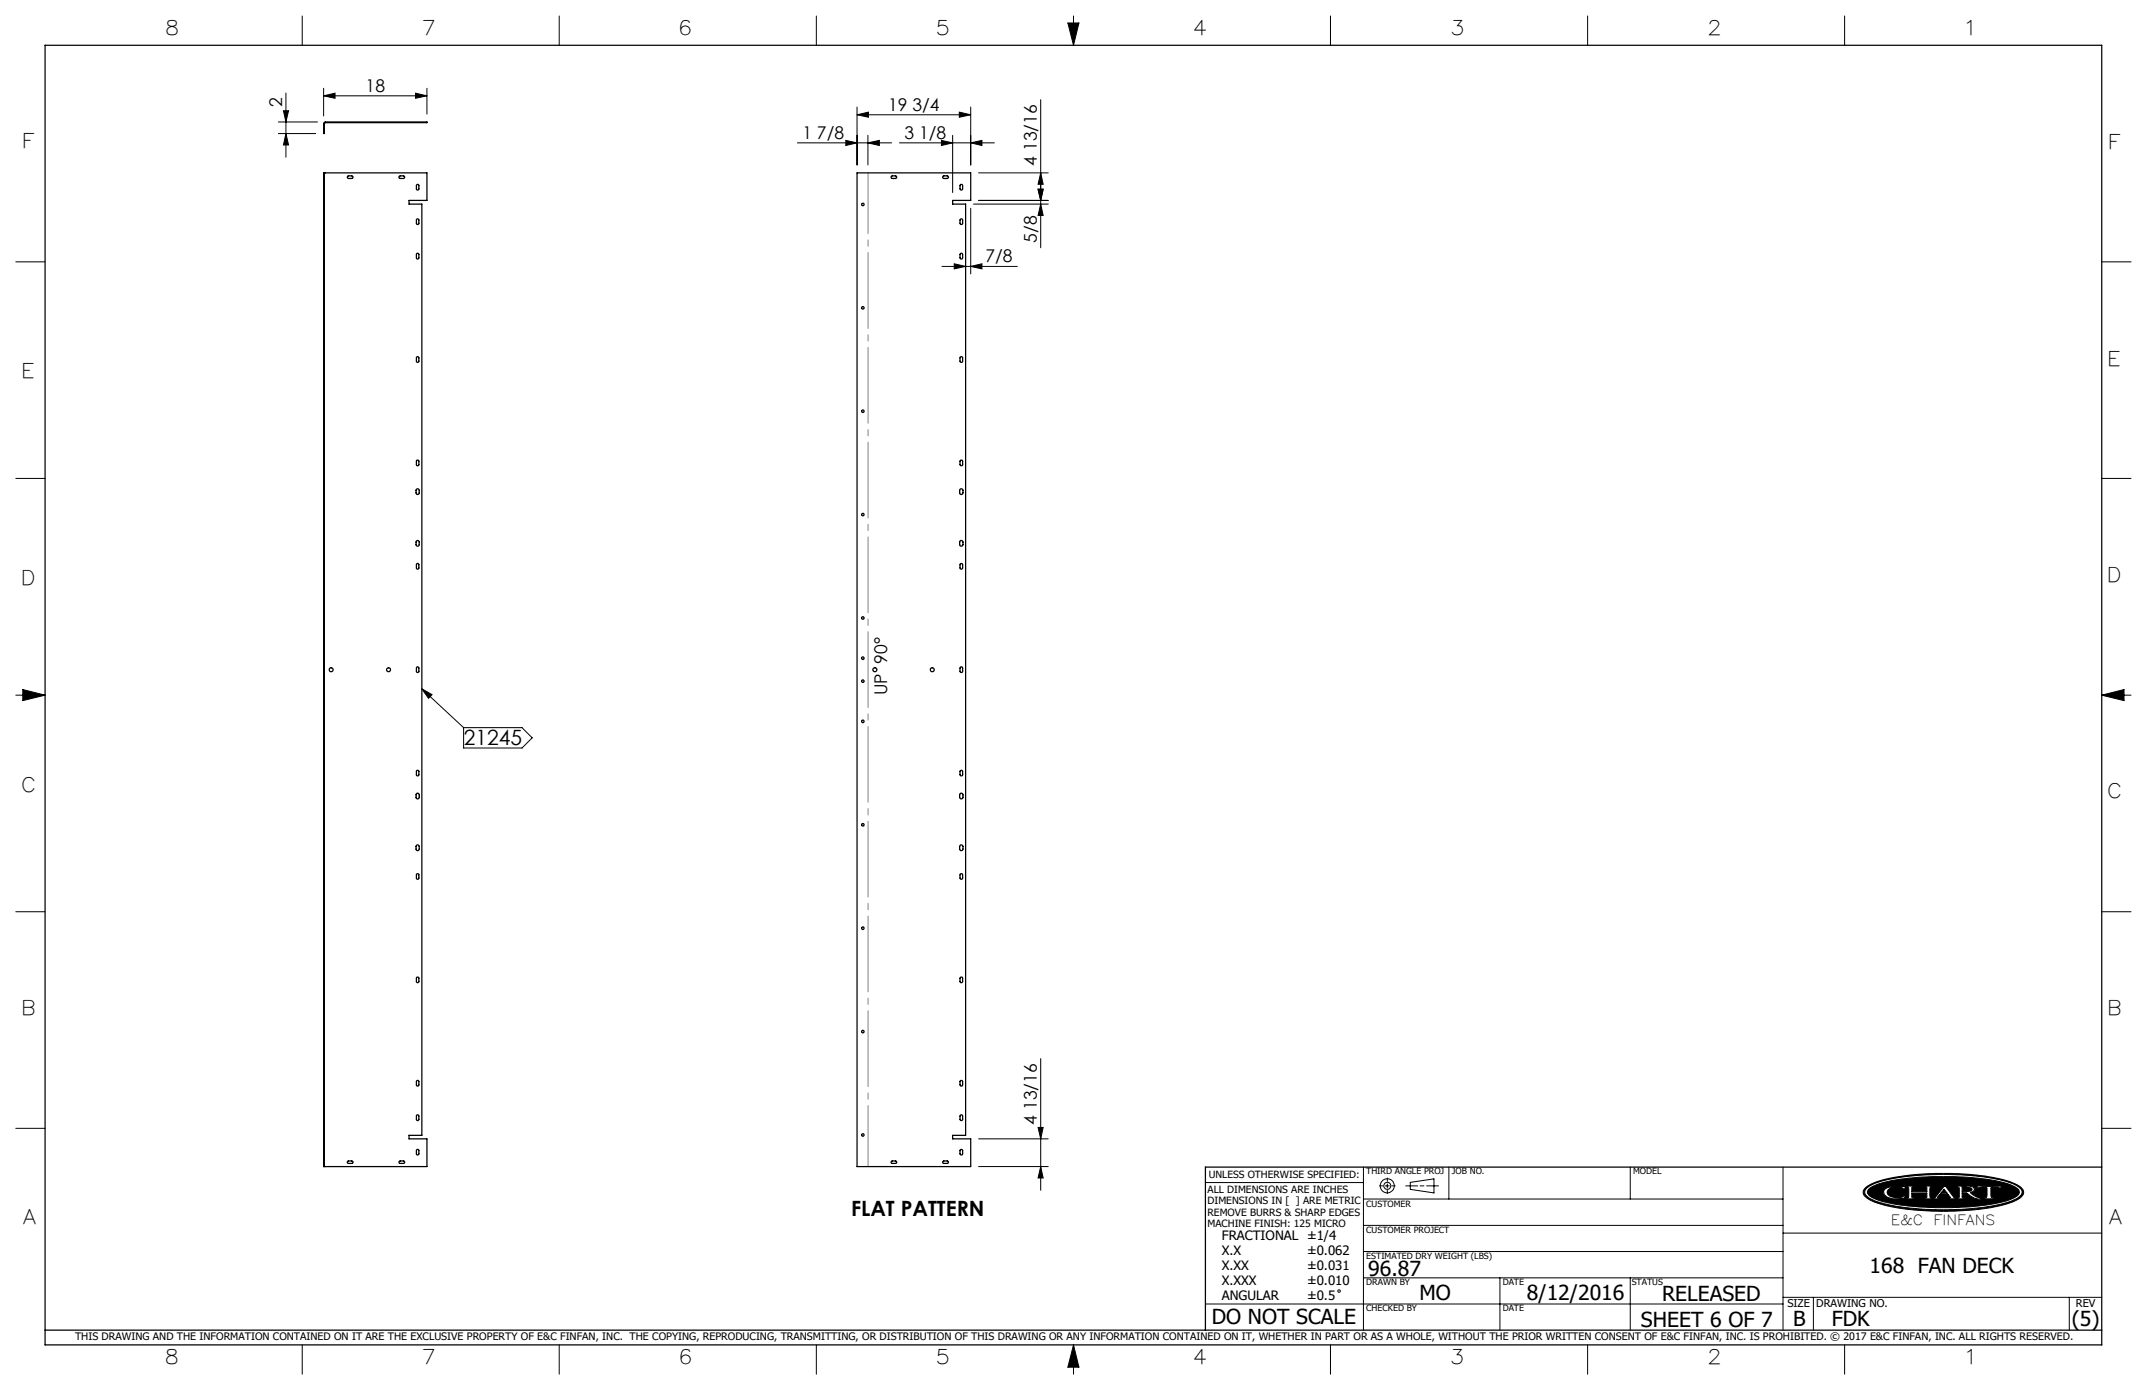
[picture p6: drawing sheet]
<svg xmlns="http://www.w3.org/2000/svg" width="432mm" height="279mm" viewBox="0 0 432 279" stroke-linecap="round" stroke-linejoin="round" font-family="sans-serif">
<g fill="none" stroke="#000" stroke-width=".2">
<path d="M57.5 18.7v12.9M60.8 3.2v5.9M65.1 19.3l2.3-.6v1.1zM65.1 17.7v5.6M65.1 19.3h20.8M83.6 18.7l2.3 .6-2.3 .5zM85.9 17.7v5.2M112.5 3.2v5.9M164.2 3.2v5.9M214.8 4.6h2.2l-1.1 4.5zM215.9 3.2v5.9M267.6 3.2v5.9"/>
<path d="M319.3 3.2v5.9M371 3.2v5.9M56 26.8h7.5M56 24.5h7.9M57 22.3h1l-.5 2.2zM57.5 26.8l.5 2.3h-1zM160.4 28.7h18.9M170.1 28.2l2.3 .5-2.3 .5zM172.4 23.1l2.3-.6v1.1zM172.4 21.5v11.7M172.4 23.1h22.8M174.6 28.7l2.2-.5v1z"/>
<path d="M174.6 27.2v6M180.9 28.7h19.1M189.3 28.2l2.3 .5-2.3 .5zM191.6 27.2v11.5M192.9 22.5l2.3 .6-2.3 .5zM195.2 28.7l2.3-.5v1zM195.2 21.5v11.7M196.8 34.7h14M208.8 38h1l-.5 2.3zM209.3 34.7l.5 2.3h-1zM209.3 20v29.8M3.2 52.6h5.9"/>
<path d="M189.4 53.6h15.2M191.9 53l2.3 .6-2.3 .4zM195.2 53.6l2.3-.6v1zM195.2 41.9v13.2M195.8 41h15M196.8 40.3h14M209.3 41l.5 2.3h-1zM422.7 52.6h5.9M3.2 96.2h5.9M422.7 96.2h5.9M3.2 139.7h5.9M4.6 138.6l4.5 1.1-4.5 1.1z"/>
<path d="M84.8 138.5l8.4 7.8M84.8 138.5l2.1 1.1-.7 .8zM422.7 139.7h5.9M422.7 139.7l4.5-1.1v2.2zM93.2 146.3h11.8l2 2-2 2.1h-11.8zM3.2 183.3h5.9M422.7 183.3h5.9M209.3 212.8v26.5M3.2 226.8h5.9M196.8 234.5h14M196.8 228.9h14M208.8 226.6h1l-.5 2.3z"/>
<path d="M209.3 234.5l.5 2.3h-1zM242.4 237.7h31.8M274.2 234.6v32.8M277.4 238.4h.7M278.6 238.4h.8M279 236.8v.7M279 238v.8M279 239.3v.6M279.9 238.4h.7M282.7 238.4h2.4M283.6 237.7l4.8-.7v2.8l-4.8-.7zM285.6 238.4h.8"/>
<path d="M286.9 238.4h2.4M291.4 234.6v6.4M327.9 234.6v6.4M358.6 234.6v32.8M375.3 238.7a16.2 16.2 0 0 1 7.4-2.3 55.4 55.4 0 0 1 21.3 1.1l1.9 .8a1.36 1.36 0 0 1 1.1 1.1 1.36 1.36 0 0 1-.7 1.4 23 23 0 0 1-9.9 2.4l-.5 .1a53.3 53.3 0 0 1-18.2-1.4 4.1 4.1 0 0 1-3-2 1.17 1.17 0 0 1 .6-1.2zM375.4 238.9a12.3 12.3 0 0 1 6-2.1 59.4 59.4 0 0 1 22.1 .7 4.5 4.5 0 0 1 3.1 1.9 1.36 1.36 0 0 1-.9 1.5 27.8 27.8 0 0 1-10.4 2.1l-1.1 .1a48.8 48.8 0 0 1-17.3-1.8l-1.5-.9a.94 .94 0 0 1 0-1.5zM375.8 239a15.4 15.4 0 0 1 7.6-2.1l3.6-.3 3.3-.1a44.5 44.5 0 0 1 14.2 1.7l.8 .4a1.03 1.03 0 0 1 .8 1 1.03 1.03 0 0 1-.8 1 25.5 25.5 0 0 1-9.5 2l-5 .1a43.6 43.6 0 0 1-13.5-1.6l-1.3-.8a.79 .79 0 0 1-.2-1.3zM379 239.1a5 5 0 0 1 3.5-.6h.7l-.2 .6-.5-.4a3.4 3.4 0 0 0-2.8 .4l-.2 .5 .2 .5a3.1 3.1 0 0 0 2.8 .5l.4-.3h.3l-.2 .5-.7 .1a3.6 3.6 0 0 1-3.3-.8l-.2-.6zM383.5 238.4h1.6v.2l-.6 .1v.8h3v-.8l-.5-.1v-.2h1.5v.2l-.3 .1-.1 .4 .1 1.5v.1l.3 .1v.2h-1.5v-.2h.4l.1-.2v-.8h-3v.8l.1 .2h.5v.2h-1.6v-.2l.3-.1 .1-.1v-1.5v-.4l-.4-.1zM391 239l.6 .9h-1.3zM391 238.4h.3l1.7 2.3 .5 .1v.2h-1.6v-.2l.4-.1-.5-.6h-1.7l-.5 .7h.6v.2h-1.5v-.2l.5-.1zM393.6 238.4h2.3l.9 .2 .3 .4-.2 .5-.7 .2 1.2 .9 1.1 .2v.2a4.2 4.2 0 0 1-2.9-1.1l-1-.1v.9l.6 .1v.2h-1.6v-.2h.3l.2-.2v-1.8l-.5-.2z"/>
<path d="M394.6 238.6h.9l.9 .2 .2 .3-.2 .3-1.8 .1zM397.9 238.3l1 .2 3.7-.1-.3 .5h-.2l-.1-.2h-1.6l.1 1.9 .6 .2v.2h-2.2v-.2l.7-.2v-1.8l-1.6-.1-.2 .2h-.3zM402.1 238.9h.1M422.7 226.8h5.9M274.2 256.9h84.4M274.2 251.6h84.4M274.2 246.3h84.4M274.2 241h84.4M301.7 256.9v10.5M327.9 256.9v10.5M358.6 247.9h64.1M60.8 270.3v5.9"/>
<path d="M112.5 270.3v5.9M164.2 270.3v5.9M215.9 270.3v5.9M215.9 270.3l1.1 4.5h-2.2zM242.4 262.1h116.2M267.6 270.3v5.9M319.3 270.3v5.9M358.6 260.8h64.1M364.7 260.8v6.6M371 270.3v5.9M416.2 260.8v6.6"/>
<circle cx="279" cy="238.4" r=".71"/>
<circle cx="279" cy="238.4" r="1.41"/>
<circle cx="269.3" cy="259.5" r=".25"/>
</g>
<g fill="none" stroke="#000" stroke-width=".25">
<path d="M9.1 9.1h413.6v261.2h-413.6zM65.2 34.7h20.7v5.6h-3.6v.7h2.5v187.2h-2.5v.7h3.6v5.6h-20.7M65.2 34.7h-.1v199.8h.1M65.2 34.7v199.8M65.2 24.6l.2-.1h20.5v.2h-20.5l-.2 .1v2h-.1zM70 35.4h.9l.1 .3-.3 .2-.7-.1-.2-.1zM80.3 35.4l.8-.1 .3 .4-.3 .2h-.6l-.2-.2zM83.9 37.1h.2l.1 .2v.7l-.1 .2-.4-.2zM172.4 34.7h22.8v5.6h-3.6v.7h2.6v187.2h-2.6v.7h3.6v5.6h-22.8zM179.3 35.4l.8-.1 .2 .4-.2 .2h-.6l-.3-.2zM189.7 35.4l.8-.1 .2 .4-.2 .2h-.7l-.2-.2zM193.1 37.1h.4l.1 .2v.7l-.2 .2-.3-.2z"/>
<path d="M83.8 51l.3-.1 .1 .2v.8l-.1 .2-.4-.2zM83.9 44h.2l.1 .2v.7l-.1 .2h-.2l-.2-.2zM193.1 44.1l.2-.1 .3 .1v.8l-.1 .2-.4-.1zM193.1 51l.3-.1 .2 .3v.6l-.2 .3-.3-.3zM83.9 71.7h.2l.1 .2v.8l-.1 .1-.4-.1zM193.1 71.8l.3-.1 .2 .2v.7l-.2 .2-.3-.2zM83.7 98.4l.4-.2 .2 .3v.7l-.2 .2a.28 .28 0 0 1-.4-.3zM83.9 92.5h.2l.1 .2v.8l-.1 .1-.4-.1zM193.1 98.4l.3-.2 .2 .2 .1 .7-.2 .3h-.3l-.2-.2zM193.1 92.5h.4l.1 .2v.7l-.2 .2-.3-.2zM83.7 108.8l.3-.2 .3 .3v.6l-.2 .3-.4-.2zM83.9 113.3h.2l.1 .2v.7l-.1 .2-.4-.2z"/>
<path d="M193.2 108.7h.3l.2 .3-.1 .6-.2 .2-.3-.1-.1-.2v-.5zM193.2 113.3h.3l.1 .2v.7l-.2 .2-.3-.2zM83.9 134.1h.2l.1 .1v.8l-.1 .2-.4-.2zM193.2 134.1h.3l.1 .2v.6l-.2 .3-.3-.3zM83.8 159.5h.3l.2 .2v.6l-.2 .3-.4-.2zM83.8 154.9l.3-.1 .1 .2v.8l-.1 .2-.4-.2zM193.1 154.9l.3-.1 .2 .3v.6l-.2 .3-.3-.3zM193.2 159.5h.3l.2 .3-.1 .6-.2 .2-.3-.1-.1-.2v-.5zM83.8 169.9l.3-.1 .2 .3v.6l-.2 .3-.4-.2zM83.8 175.7l.3-.1 .1 .2v.8l-.1 .1-.4-.1zM193.1 175.7l.3-.1 .2 .3v.6l-.2 .2-.3-.2zM193.2 169.9l.2-.1 .3 .3-.1 .7-.2 .2h-.2l-.2-.3v-.6z"/>
<path d="M83.8 196.5l.3-.1 .1 .2v.7l-.1 .2h-.2l-.2-.2zM193.1 196.5l.2-.1 .3 .1v.8l-.1 .2-.4-.1zM83.8 217.2h.3l.1 .1v.8l-.2 .2-.3-.2zM193.1 217.2h.3l.2 .2v.8l-.3 .1-.2-.2zM69.9 233.4h.9l.2 .2-.2 .3h-.8l-.2-.2zM80.3 233.4h.9l.2 .3-.2 .2h-.8l-.1-.1zM83.8 231.1l.3-.1 .1 .2v.8l-.1 .2-.4-.2zM83.8 224.2l.3-.1 .1 .2v.8l-.1 .1-.4-.1zM179.3 233.4h.9l.1 .3-.1 .2h-.8l-.2-.2zM189.7 233.4h.9l.1 .3-.1 .2h-.8l-.2-.2zM193.1 231.1l.2-.1 .3 .1v.8l-.2 .3-.3-.1zM193.1 224.2l.3-.1 .2 .2v.7l-.2 .2-.3-.2z"/>
<path d="M422.7 234.6h-180.3v32.8M9.1 267.4h413.6"/>
<circle cx="173.5" cy="41.1" r=".25"/>
<circle cx="173.5" cy="61.9" r=".25"/>
<circle cx="173.5" cy="82.7" r=".25"/>
<circle cx="173.5" cy="103.4" r=".25"/>
<circle cx="66.6" cy="134.6" r=".39"/>
<circle cx="78.1" cy="134.6" r=".39"/>
<circle cx="173.5" cy="132.3" r=".26"/>
<circle cx="173.5" cy="124.2" r=".26"/>
<circle cx="173.5" cy="136.9" r=".26"/>
<circle cx="176" cy="134.6" r=".39"/>
<circle cx="187.5" cy="134.6" r=".39"/>
<circle cx="173.5" cy="145" r=".26"/>
<circle cx="173.5" cy="165.8" r=".26"/>
<circle cx="173.5" cy="186.6" r=".26"/>
<circle cx="173.5" cy="207.3" r=".26"/>
<circle cx="173.5" cy="228.1" r=".25"/>
</g>
<g fill="#000">
<path d="M383.5 238.4v.2h.3l.1 .2v1.8l-.1 .1-.3 .1v.2h1.6v-.2h-.5l-.1-.2v-.8h3v.9l-.5 .1v.2h1.5v-.2l-.3-.1-.1-.2v-1.6l.1-.3h.3v-.2h-1.5v.2l.5 .1v.8h-3v-.8l.6-.1v-.2zM391 238.4l-1.8 2.3-.5 .1v.2h1.5v-.2h-.6l.5-.7h1.7l.5 .6-.4 .1v.2h1.6v-.2l-.5-.1-1.7-2.3zM393.6 238.4v.2l.5 .2v1.8l-.2 .2h-.3v.2h1.6v-.2l-.6-.1v-.9l1 .1a3.7 3.7 0 0 0 2.9 1.1v-.2a3.4 3.4 0 0 1-2.3-1.1 .68 .68 0 0 0 .8-.2 .68 .68 0 0 0 0-.8l-.7-.3zM397.9 238.3l-.4 .6h.3l.2-.2 1.6 .1v1.8l-.2 .2h-.5v.2h2.2v-.2h-.5l-.2-.3v-1.7l1.6-.1 .1 .2h.2l.3-.5-4 .1zM375.8 239a13.3 13.3 0 0 1 6.5-2l2.7-.3 3.8-.2 7.5 .2a24.3 24.3 0 0 1 9.1 2 1.01 1.01 0 0 1 .7 .9 1.01 1.01 0 0 1-.7 1 21.9 21.9 0 0 1-8.6 1.9l-3.9 .2h-4.1l-3.8-.2a21.2 21.2 0 0 1-8.8-2l-.4-.3-.2-.5zM379.1 239a1.04 1.04 0 0 0 .7 1.7 7 7 0 0 0 3.2 .1l.2-.5h-.3l-.5 .4a2.56 2.56 0 0 1-2.8-.8 1.28 1.28 0 0 1 1.4-1.3h.2a1.49 1.49 0 0 1 1.4 .2l.4 .3 .2-.6h-.6a4.7 4.7 0 0 0-3.5 .5zM375.3 238.7a17.5 17.5 0 0 1 7.8-2.4l5.1-.4h4.8a34.5 34.5 0 0 1 12.5 2.2l.4 .2a1.36 1.36 0 0 1 .9 2 9.1 9.1 0 0 1-5.1 2.2l-.4 .1a58.1 58.1 0 0 1-23.1-.6 5.6 5.6 0 0 1-3.4-1.9v-.8zM375.3 238.9a1.14 1.14 0 0 0 .6 1.9 24 24 0 0 0 9.3 2.1l4.6 .3 3.7-.1a33.7 33.7 0 0 0 11.9-2.1l.4-.2a1.19 1.19 0 0 0 .9-1.2 1.19 1.19 0 0 0-.9-1.1 21.6 21.6 0 0 0-8.8-2.1l-5.1-.3-4.7 .1a30.2 30.2 0 0 0-11.1 2.1z" fill-rule="evenodd"/>
<path d="M215.9 270.3l-1.1 4.5h2.2zM214.8 4.6h2.2l-1.1 4.5zM4.6 138.6l4.5 1.1-4.5 1.1zM422.7 139.7l4.5-1.1v2.2zM391 239l-.7 .9h1.3zM394.6 238.6v.9l1.7-.1a.38 .38 0 0 0 .3-.4 .38 .38 0 0 0-.5-.3z" fill-rule="evenodd"/>
</g>
<path d="M174.6 234.5v-199.8" fill="none" stroke="#808080" stroke-width=".2" stroke-dasharray="15.2 1.3 1.3 1.3" stroke-dashoffset="3"/>
<g fill="#000">
<path d="M84.8 138.5l2.1 1.1-.7 .8z"/>
<path d="M83.6 18.7l2.3 .6-2.3 .5zM65.1 19.3l2.3-.6v1.1z"/>
<path d="M57.5 26.8l.5 2.3h-1zM57 22.3h1l-.5 2.2z"/>
<path d="M174.6 28.7l2.2-.5v1zM170.1 28.2l2.3 .5-2.3 .5zM192.9 22.5l2.3 .6-2.3 .5zM172.4 23.1l2.3-.6v1.1zM195.2 28.7l2.3-.5v1zM189.3 28.2l2.3 .5-2.3 .5zM195.2 53.6l2.3-.6v1zM191.9 53l2.3 .6-2.3 .4z"/>
<path d="M208.8 38h1l-.5 2.3zM209.3 34.7l.5 2.3h-1zM209.3 234.5l.5 2.3h-1zM208.8 226.6h1l-.5 2.3z"/>
<path d="M208.8 38h1l-.5 2.3zM209.3 41l.5 2.3h-1z"/>
</g>
<g font-size="4.2">
<text x="93.3" y="149.8">21245</text>
<text x="171.2" y="244.4">FLAT PATTERN</text>
<text x="275.2" y="256.5">96.87</text>
<text x="376" y="255.9">168 FAN DECK</text>
<text x="285.5" y="261.4">MO</text>
<text x="307.1" y="261.3">8/12/2016</text>
<text x="334.3" y="261.6">RELEASED</text>
<text x="243.7" y="266.1">DO NOT SCALE</text>
<text x="330" y="266.7">SHEET 6 OF 7</text>
<text x="360.6" y="266.5">B</text>
<text x="368.4" y="266.6">FDK</text>
<text x="416.7" y="266.5">(5)</text>
</g>
<g font-size="4">
<text x="33.6" y="7.1">8</text>
<text x="85.2" y="7.1">7</text>
<text x="137" y="7.1">6</text>
<text x="188.6" y="7.1">5</text>
<text x="240.3" y="7.1">4</text>
<text x="292.1" y="7.1">3</text>
<text x="343.8" y="7.1">2</text>
<text x="395.7" y="7.1">1</text>
<text x="4.9" y="29.8">F</text>
<text x="424.5" y="29.9">F</text>
<text x="4.8" y="76">E</text>
<text x="424.3" y="73.5">E</text>
<text x="4.7" y="117.7">D</text>
<text x="424.2" y="116.9">D</text>
<text x="4.7" y="159.3">C</text>
<text x="424.2" y="160.4">C</text>
<text x="4.8" y="204">B</text>
<text x="424.3" y="204">B</text>
<text x="4.8" y="246.1">A</text>
<text x="424.3" y="246">A</text>
<text x="33.6" y="274.3">8</text>
<text x="85.2" y="274.3">7</text>
<text x="137" y="274.3">6</text>
<text x="188.6" y="274.3">5</text>
<text x="240.3" y="274.3">4</text>
<text x="292.1" y="274.3">3</text>
<text x="343.8" y="274.3">2</text>
<text x="395.8" y="274.3">1</text>
</g>
<g font-size="3.5">
<text x="56.8" y="21.6" transform="rotate(-90 56.8 21.6)">2</text>
<text x="73.5" y="18.5">18</text>
<text x="178.6" y="22.3">19 3/4</text>
<text x="161.4" y="27.9">1 7/8</text>
<text x="181.9" y="27.9">3 1/8</text>
<text x="208.5" y="33.3" transform="rotate(-90 208.5 33.3)">4 13/16</text>
<text x="198.2" y="52.8">7/8</text>
<text x="208.5" y="48.8" transform="rotate(-90 208.5 48.8)">5/8</text>
<text x="178.4" y="139.8" transform="rotate(-90 178.4 139.8)">UP 90°</text>
<text x="208.5" y="226" transform="rotate(-90 208.5 226)">4 13/16</text>
</g>
<g font-size="2.8">
<text x="380.3" y="246.2">E&amp;C</text>
<text x="388.9" y="246.2">FINFANS</text>
</g>
<g font-size="2.6">
<text x="245.7" y="249.3">FRACTIONAL ±1/4</text>
<text x="245.7" y="252.3">X.X</text>
<text x="245.7" y="255.3">X.XX</text>
<text x="262.9" y="252.3">±0.062</text>
<text x="262.9" y="255.3">±0.031</text>
<text x="245.7" y="258.3">X.XXX</text>
<text x="245.7" y="261.3">ANGULAR</text>
<text x="262.9" y="258.3">±0.010</text>
<text x="262.9" y="261.3">±0.5</text>
</g>
<g font-size="2.2">
<text x="359.5" y="262.8">SIZE</text>
<text x="365.3" y="262.7">DRAWING NO.</text>
<text x="417.5" y="262.8">REV</text>
</g>
<text font-size="2.1" x="15.1" y="269.4">THIS DRAWING AND THE INFORMATION CONTAINED ON IT ARE THE EXCLUSIVE PROPERTY OF E&amp;C FINFAN, INC. THE COPYING, REPRODUCING, TRANSMITTING, OR DISTRIBUTION OF THIS DRAWING OR ANY INFORMATION CONTAINED ON IT, WHETHER IN PART OR AS A WHOLE, WITHOUT THE PRIOR WRITTEN CONSENT OF E&amp;C FINFAN, INC. IS PROHIBITED. © 2017 E&amp;C FINFAN, INC. ALL RIGHTS RESERVED.</text>
<g font-size="2">
<text x="242.9" y="239.8">ALL DIMENSIONS ARE INCHES</text>
<text x="243.1" y="236.8">UNLESS OTHERWISE SPECIFIED:</text>
<text x="242.9" y="242.1">DIMENSIONS IN [ ] ARE METRIC</text>
<text x="242.9" y="244.4">REMOVE BURRS &amp; SHARP EDGES</text>
<text x="242.9" y="246.7">MACHINE FINISH: 125 MICRO</text>
</g>
<g font-size="1.7">
<text x="274.8" y="236.1">THIRD ANGLE PROJ</text>
<text x="292" y="236.1">JOB NO.</text>
<text x="328.5" y="236.1">MODEL</text>
<text x="274.8" y="242.5">CUSTOMER</text>
<text x="274.8" y="247.8">CUSTOMER PROJECT</text>
<text x="274.8" y="253.1">ESTIMATED DRY WEIGHT (LBS)</text>
<text x="274.8" y="258.3">DRAWN BY</text>
<text x="274.8" y="263.6">CHECKED BY</text>
<text x="302.2" y="263.6">DATE</text>
<text x="302.2" y="258.3">DATE</text>
<text x="328.2" y="258.3">STATUS</text>
</g>
</svg>
